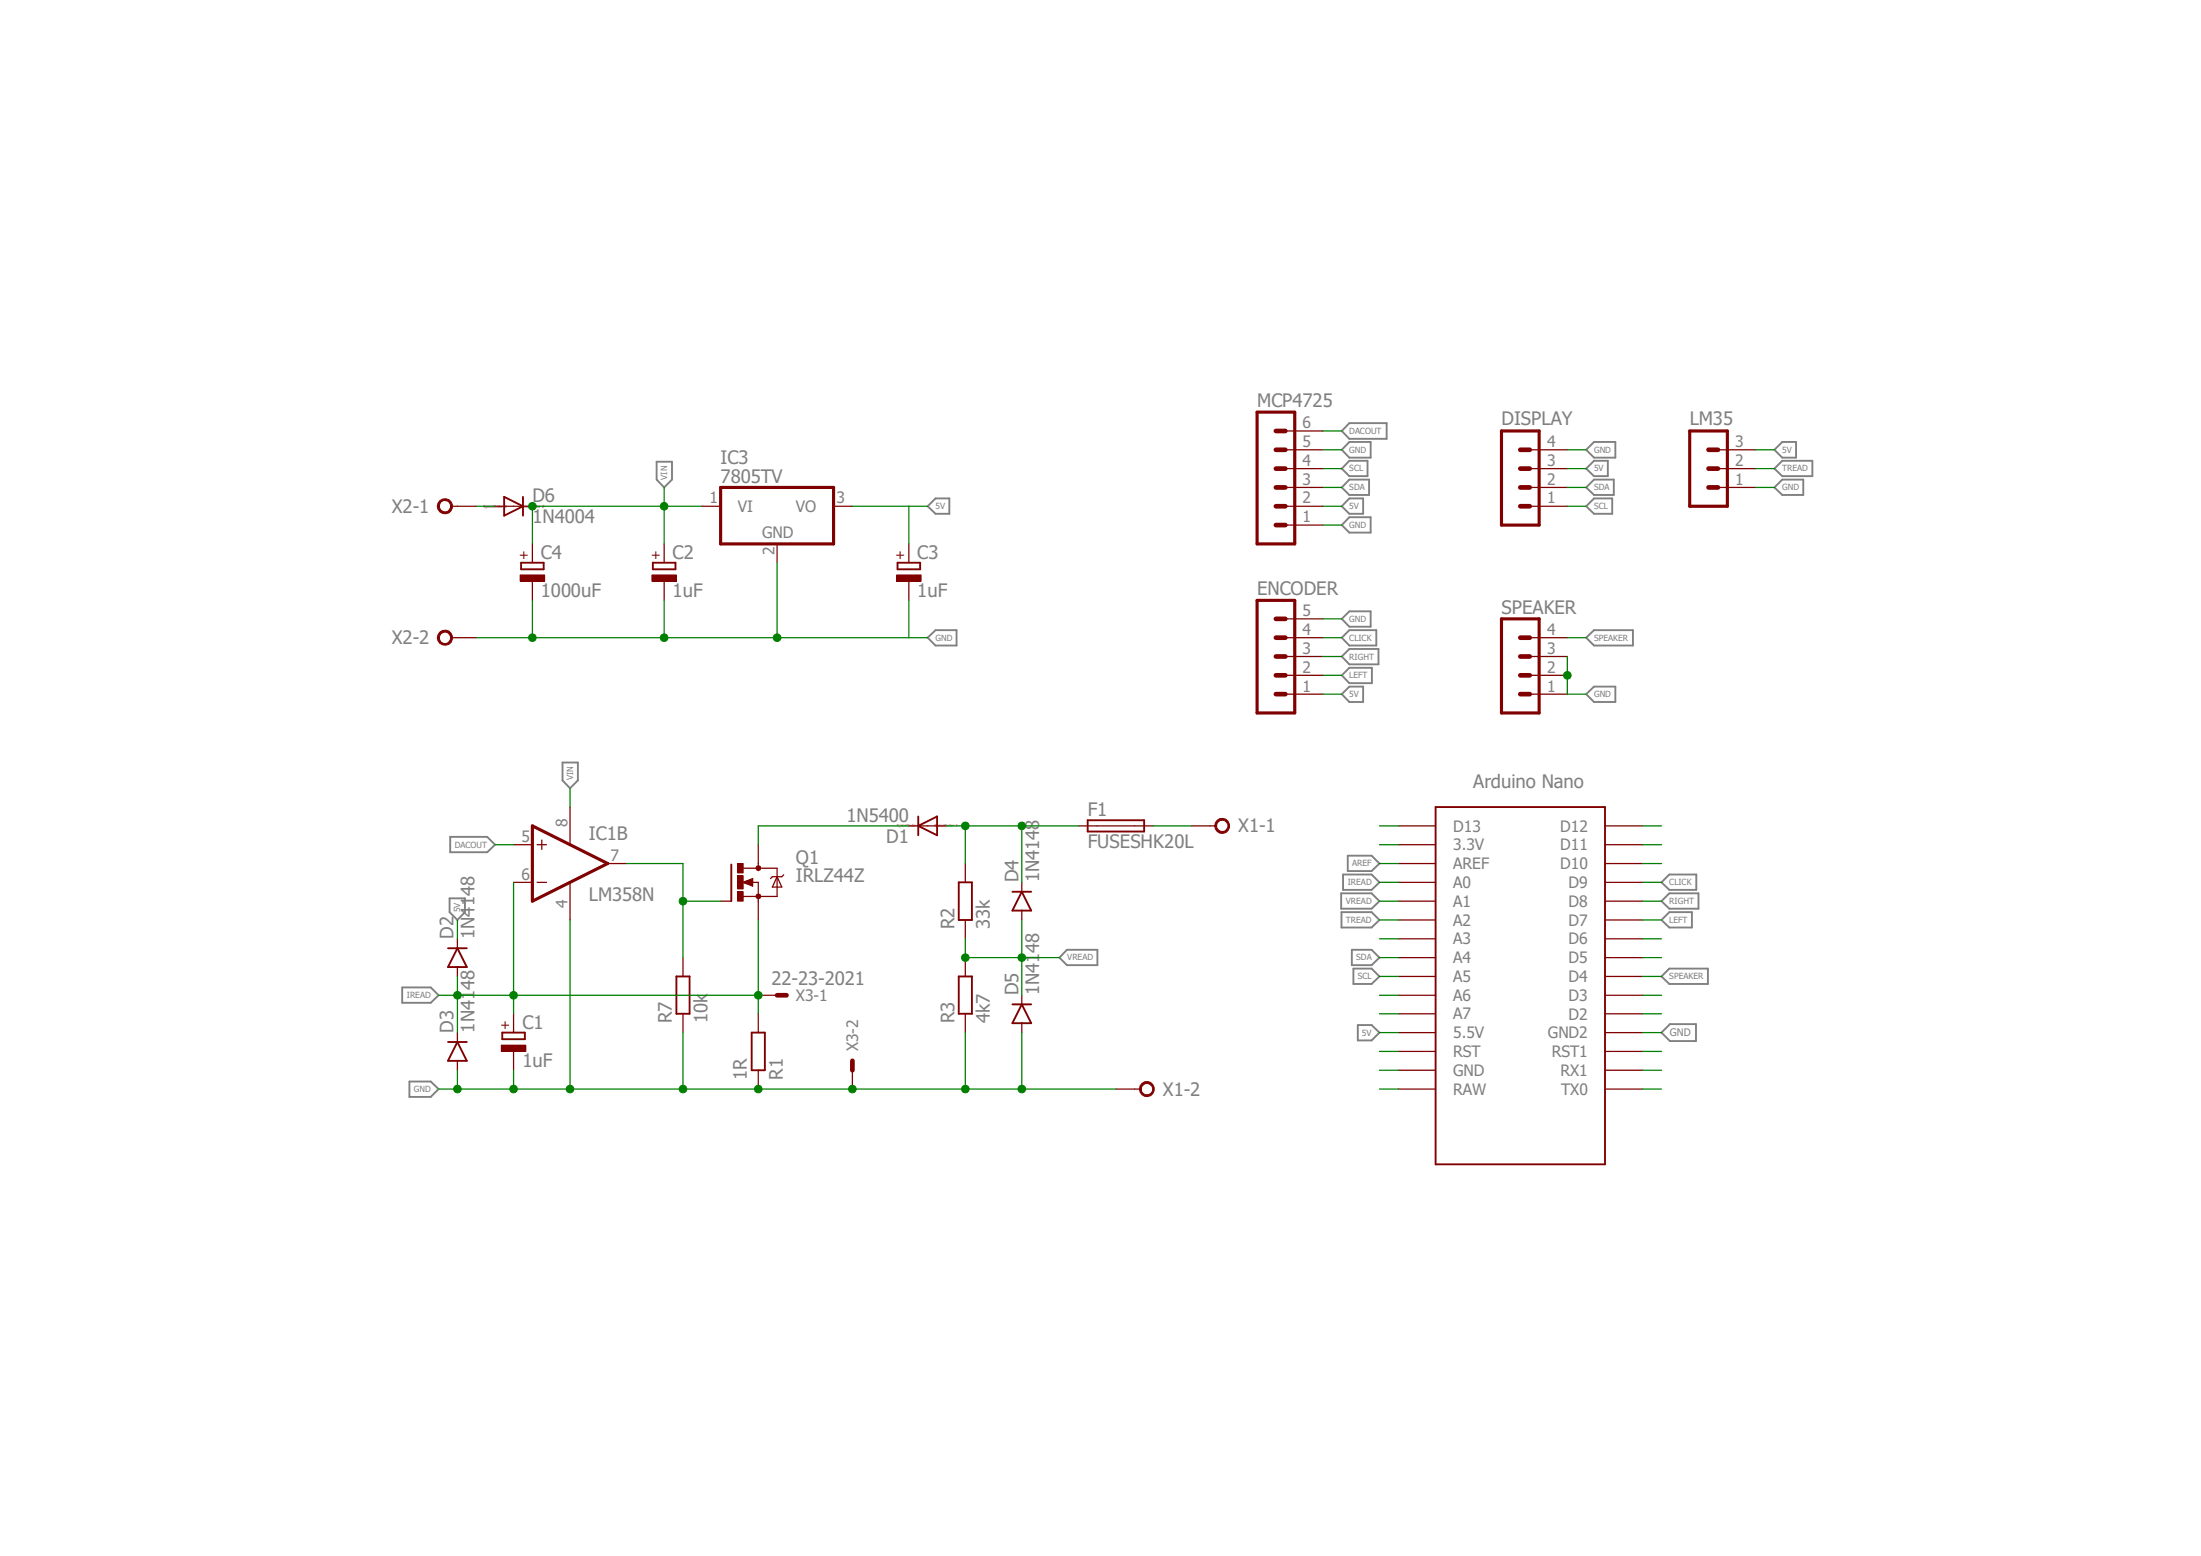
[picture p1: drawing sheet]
<svg xmlns="http://www.w3.org/2000/svg" width="297mm" height="210mm" viewBox="0 0 297 210" stroke-linecap="round" stroke-linejoin="round" font-family="sans-serif">
<path d="M52.1 52.5l192.8 104.9M244.9 52.5l-192.8 104.9" fill="none" stroke="#fff" stroke-width=".13"/>
<g fill="none" stroke="#808080" stroke-width=".25">
<path d="M182.1 59.6h2.9v2.2h-2.9l-1-1.1zM182.1 57.1h5v2.1h-5l-1-1zM215.1 59.6h2.9v2.2h-2.9l-1.1-1.1zM240.5 59.6h1.9v2.2h-1.9l-1.1-1.1zM88.6 62.3h2.1v2.4l-1.1 1.1-1-1.1zM126.2 67.3h1.9v2h-1.9l-1-1zM182.1 69.8h2.9v2.1h-2.9l-1-1zM182.1 64.7h2.6v2.1h-2.6l-1-1zM182.1 67.3h1.8v2h-1.8l-1-1zM182.1 62.2h2.4v2.1h-2.4l-1-1.1zM214 63.2l1.1-1h1.9v2.1h-1.9zM215.1 64.7h2.7v2.1h-2.7l-1.1-1z"/>
<path d="M215.1 67.3h2.5v2h-2.5l-1.1-1zM239.4 65.8l1.1-1.1h2.8v2.1h-2.8zM240.5 62.2h4.1v2.1h-4.1l-1.1-1.1zM125.2 86.1l1-1.1h2.9v2.1h-2.9zM181.1 83.5l1-1h2.9v2.1h-2.9zM181.1 93.7l1-1h1.8v2h-1.8zM181.1 91.1l1-1h3v2.1h-3zM181.1 88.6l1-1h3.9v2.1h-3.9zM182.1 85h3.6v2.1h-3.6l-1-1zM214 86.1l1.1-1.1h5.2v2.1h-5.2zM214 93.7l1.1-1h2.9v2h-2.9zM60.7 112.9h5l1.1 1.1-1.1 1h-5z"/>
<path d="M75.9 102.9h2.1v2.4l-1.1 1.1-1-1.1zM181.2 118h3.9l1 1.1-1 1h-3.9zM181.9 115.5h3.2l1 1-1 1.1h-3.2zM224.2 119.1l1.1-1.1h3.6v2.1h-3.6zM54.3 133.3h3.8l1.1 1-1.1 1h-3.8zM60.7 121.2h2v1.9l-1 1.1-1-1.1zM144 128.2h4.1v2.1h-4.1l-1-1.1zM181 120.6h4.1l1 1-1 1h-4.1zM181 123.1h4.1l1 1.1-1 1h-4.1zM182.4 128.2h2.7l1 1-1 1.1h-2.7zM182.6 130.7h2.5l1 1.1-1 1h-2.5zM183.2 138.3h1.9l1 1.1-1 1h-1.9z"/>
<path d="M224.2 131.8l1.1-1.1h5.2v2.1h-5.2zM224.2 121.6l1.1-1h3.9v2h-3.9zM224.2 124.2l1.1-1.1h3v2.1h-3zM225.3 138.2h3.6v2.3h-3.6l-1.1-1.1zM55.2 146h2.9l1.1 1-1.1 1h-2.9z"/>
</g>
<path d="M71.8 111.5l10.2 5-10.2 5.1z" fill="none" stroke="#800000" stroke-width=".42"/>
<g fill="none" stroke="#800000" stroke-width=".17">
<path d="M69.3 114h2.5M69.3 119.1h2.5M72.5 114h1.2M72.5 119.1h1.2M73.1 113.4v1.2M82 116.5h2.5M100.3 119.1l1.3-.5v1zM100.3 117.2h4.6v3.8h-4.6M101.4 119.1h.9v2.5M102.3 116.5v.7M104.9 118.3l.6 1.4h-1.3zM105.7 118.1l-.2 .2h-1.3l-.2 .3"/>
<path d="M97.2 121.6h1.5"/>
</g>
<path d="M98.7 116.7v4.9" fill="none" stroke="#800000" stroke-width=".25"/>
<path d="M101.4 118.8l-.9 .3 .9 .2v-.2h-.2" fill="none" stroke="#800000" stroke-width=".34"/>
<path d="M102.1 120.7l.2-.1 .3 .1 .1 .3-.1 .2-.3 .1-.2-.1-.1-.2z" fill-rule="evenodd" fill="#800000"/>
<path d="M102.1 120.7l.2-.1 .3 .1 .1 .3-.1 .2-.3 .1-.2-.1-.1-.2z" fill="none" stroke="#800000" stroke-width=".13"/>
<path d="M102.1 116.9l.2-.1 .3 .1 .1 .3-.1 .2-.3 .1-.2-.1-.1-.2z" fill-rule="evenodd" fill="#800000"/>
<path d="M102.1 116.9l.2-.1 .3 .1 .1 .3-.1 .2-.3 .1-.2-.1-.1-.2z" fill="none" stroke="#800000" stroke-width=".13"/>
<path d="M99.5 120.4h.8v1.2h-.8z" fill-rule="evenodd" fill="#800000"/>
<path d="M99.5 120.4h.8v1.2h-.8z" fill="none" stroke="#800000" stroke-width=".13"/>
<path d="M99.5 116.5h.8v1.3h-.8z" fill-rule="evenodd" fill="#800000"/>
<path d="M99.5 116.5h.8v1.3h-.8z" fill="none" stroke="#800000" stroke-width=".13"/>
<path d="M99.5 118.2h.8v1.8h-.8z" fill-rule="evenodd" fill="#800000"/>
<path d="M99.5 118.2h.8v1.8h-.8z" fill="none" stroke="#800000" stroke-width=".13"/>
<path d="M61 68.3h.7M102.3 114v2.5M102.3 121.6v2.6M102.3 136.8v2.6M102.3 144.4v2.6" fill="none" stroke="#800000" stroke-width=".17"/>
<path d="M101.4 139.4h1.8v5h-1.8z" fill="none" stroke="#800000" stroke-width=".25"/>
<path d="M59.4 67.6a1.03 1.03 0 0 1 1.5 .2 1.03 1.03 0 0 1-.6 1.5 1.03 1.03 0 0 1-1.3-1h.3a.77 .77 0 0 1 .9-.7 .77 .77 0 0 1 .5 1.1 .77 .77 0 0 1-1.2 .2l-.2-.6h-.3l.1-.4z" fill-rule="evenodd" fill="#800000"/>
<path d="M59.4 67.6a1.03 1.03 0 0 1 1.5 .2 1.03 1.03 0 0 1-.6 1.5 1.03 1.03 0 0 1-1.3-1h.3a.77 .77 0 0 1 .9-.7 .77 .77 0 0 1 .5 1.1 .77 .77 0 0 1-1.2 .2l-.2-.6h-.3l.1-.4z" fill="none" stroke="#800000" stroke-width=".13"/>
<path d="M61.7 68.3h2.6M61 86.1h.7" fill="none" stroke="#800000" stroke-width=".17"/>
<path d="M59.4 85.3a1.03 1.03 0 0 1 1.5 .3 1.03 1.03 0 0 1-.6 1.5 1.03 1.03 0 0 1-1.3-1h.3a.77 .77 0 0 1 1-.8 .77 .77 0 0 1 .3 1.3 .77 .77 0 0 1-1.2-.2l-.1-.3h-.3l.1-.4z" fill-rule="evenodd" fill="#800000"/>
<path d="M59.4 85.3a1.03 1.03 0 0 1 1.5 .3 1.03 1.03 0 0 1-.6 1.5 1.03 1.03 0 0 1-1.3-1h.3a.77 .77 0 0 1 1-.8 .77 .77 0 0 1 .3 1.3 .77 .77 0 0 1-1.2-.2l-.1-.3h-.3l.1-.4z" fill="none" stroke="#800000" stroke-width=".13"/>
<path d="M61.7 86.1h2.6M163.3 111.5h.7" fill="none" stroke="#800000" stroke-width=".17"/>
<path d="M164.3 110.7a1.01 1.01 0 0 1 1.5 .3 1.01 1.01 0 0 1-.6 1.4 1.01 1.01 0 0 1-1.3-.9h.3a.78 .78 0 0 1 1.1-.7 .78 .78 0 0 1 .2 1.3 .78 .78 0 0 1-1.3-.3v-.3h-.3l.1-.5z" fill-rule="evenodd" fill="#800000"/>
<path d="M164.3 110.7a1.01 1.01 0 0 1 1.5 .3 1.01 1.01 0 0 1-.6 1.4 1.01 1.01 0 0 1-1.3-.9h.3a.78 .78 0 0 1 1.1-.7 .78 .78 0 0 1 .2 1.3 .78 .78 0 0 1-1.3-.3v-.3h-.3l.1-.5z" fill="none" stroke="#800000" stroke-width=".13"/>
<path d="M160.7 111.5h2.6M153.1 147h.8" fill="none" stroke="#800000" stroke-width=".17"/>
<path d="M154.1 146.2a1.01 1.01 0 0 1 1.6 .3 1.01 1.01 0 0 1-.7 1.4 1.01 1.01 0 0 1-1.2-.9h.2a.77 .77 0 0 1 1-.7 .77 .77 0 0 1 .5 1.1 .77 .77 0 0 1-1.2 .2l-.2-.3-.1-.3h-.2v-.4z" fill-rule="evenodd" fill="#800000"/>
<path d="M154.1 146.2a1.01 1.01 0 0 1 1.6 .3 1.01 1.01 0 0 1-.7 1.4 1.01 1.01 0 0 1-1.2-.9h.2a.77 .77 0 0 1 1-.7 .77 .77 0 0 1 .5 1.1 .77 .77 0 0 1-1.2 .2l-.2-.3-.1-.3h-.2v-.4z" fill="none" stroke="#800000" stroke-width=".13"/>
<path d="M76.9 108.9v5.1M76.9 119.1v5.1M150.6 147h2.5" fill="none" stroke="#800000" stroke-width=".17"/>
<path d="M67.8 139.4h3v.9h-3z" fill="none" stroke="#800000" stroke-width=".25"/>
<path d="M67.6 141.1h3.4v.8h-3.4z" fill-rule="evenodd" fill="#800000"/>
<path d="M67.6 141.1h3.4v.8h-3.4z" fill="none" stroke="#800000" stroke-width=".13"/>
<g fill="none" stroke="#800000" stroke-width=".17">
<path d="M173.4 58.2h5.1M94.7 68.3h2.5M104.9 73.4v2.5M112.5 68.3h2.5M173.4 70.9h5.1M173.4 68.3h5.1M173.4 65.8h5.1M173.4 63.2h5.1M173.4 60.7h5.1M122.6 111.5h5.1M188.7 114h5M188.7 116.5h5"/>
<path d="M188.7 119.1h5M188.7 111.5h5M216.6 114h5.1M216.6 116.5h5.1M216.6 119.1h5.1M216.6 111.5h5.1M69.3 136.8v2.6M92.2 129.2v2.6M92.2 136.8v2.6M188.7 139.4h5M188.7 136.8h5M188.7 134.3h5"/>
<path d="M188.7 131.8h5M188.7 129.2h5M188.7 126.7h5M188.7 124.2h5M188.7 121.6h5M216.6 139.4h5.1M216.6 136.8h5.1M216.6 134.3h5.1M216.6 131.8h5.1M216.6 129.2h5.1M216.6 126.7h5.1M216.6 124.2h5.1"/>
<path d="M216.6 121.6h5.1M69.3 141.9v2.5M188.7 147h5M188.7 144.4h5M188.7 141.9h5M216.6 147h5.1M216.6 144.4h5.1M216.6 141.9h5.1"/>
</g>
<path d="M88.1 75.9h3v.9h-3zM123.9 111.5l2.5-1.3v2.5zM123.9 110.2v2.5M193.7 108.9h22.9v48.2h-22.9zM91.3 131.8h1.7v5h-1.7z" fill="none" stroke="#800000" stroke-width=".25"/>
<path d="M169.6 55.6h5.1v17.8h-5.1zM97.2 65.8h15.3v7.6h-15.3z" fill="none" stroke="#800000" stroke-width=".42"/>
<path d="M172.2 58.2h1.2M172.2 65.8h1.2M172.2 68.3h1.2M172.2 70.9h1.2M172.2 60.7h1.2M172.2 63.2h1.2" fill="none" stroke="#800000" stroke-width=".63"/>
<path d="M88 77.6h3.3v.8h-3.3z" fill-rule="evenodd" fill="#800000"/>
<path d="M88 77.6h3.3v.8h-3.3z" fill="none" stroke="#800000" stroke-width=".13"/>
<path d="M89.6 73.4v2.5M89.6 78.5v2.5" fill="none" stroke="#800000" stroke-width=".17"/>
<path d="M121.1 75.9h3.1v.9h-3.1z" fill="none" stroke="#800000" stroke-width=".25"/>
<path d="M121 77.6h3.3v.8h-3.3z" fill-rule="evenodd" fill="#800000"/>
<path d="M121 77.6h3.3v.8h-3.3z" fill="none" stroke="#800000" stroke-width=".13"/>
<g fill="none" stroke="#800000" stroke-width=".17">
<path d="M122.6 73.4v2.5M122.6 78.5v2.5M206.4 68.3h5.1M206.4 65.8h5.1M206.4 63.2h5.1M206.4 60.7h5.1M231.8 65.8h5.1M231.8 63.2h5.1M231.8 60.7h5.1M173.4 93.7h5.1M173.4 91.1h5.1M173.4 88.6h5.1"/>
<path d="M173.4 86.1h5.1M173.4 83.5h5.1M206.4 93.7h5.1M206.4 91.1h5.1M206.4 88.6h5.1M206.4 86.1h5.1M130.3 116.5v2.6M137.9 119.1v1.3M145.5 111.5h10.2M61.7 126.7v1.3M61.7 130.5v1.3M61.7 139.4v1.2"/>
<path d="M102.3 134.3h2.6M130.3 124.2v2.5M130.3 129.2v2.6M130.3 136.8v2.6M137.9 122.9v1.3M137.9 134.3v1.3M137.9 138.1v1.3M61.7 143.2v1.2M115 144.4v2.6"/>
</g>
<path d="M202.6 58.2h5.1v12.7h-5.1zM228 58.2h5.1v10.1h-5.1zM169.6 81h5.1v15.2h-5.1zM202.6 83.5h5.1v12.7h-5.1z" fill="none" stroke="#800000" stroke-width=".42"/>
<g fill="none" stroke="#800000" stroke-width=".63">
<path d="M205.1 63.2h1.3M205.1 65.8h1.3M205.1 68.3h1.3M205.1 60.7h1.3M230.5 63.2h1.3M230.5 65.8h1.3M230.5 60.7h1.3M172.2 88.6h1.2M172.2 91.1h1.2M172.2 93.7h1.2M172.2 83.5h1.2M172.2 86.1h1.2"/>
<path d="M205.1 88.6h1.3M205.1 91.1h1.3M205.1 93.7h1.3M205.1 86.1h1.3M104.9 134.3h1.2M115 143.2v1.2"/>
</g>
<path d="M70.3 75.9h3.1v.9h-3.1zM129.4 119.1h1.7v5.1h-1.7zM146.8 110.7h7.6v1.5h-7.6zM60.5 128h2.5M61.7 128l1.3 2.5h-2.5zM129.4 131.8h1.7v5h-1.7zM136.6 120.4h2.5M136.6 135.6h2.5M137.9 120.4l1.2 2.5h-2.5zM137.9 135.6l1.2 2.5h-2.5zM60.5 140.6h2.5M61.7 140.6l1.3 2.6h-2.5z" fill="none" stroke="#800000" stroke-width=".25"/>
<path d="M70.2 77.6h3.3v.8h-3.3z" fill-rule="evenodd" fill="#800000"/>
<path d="M70.2 77.6h3.3v.8h-3.3z" fill="none" stroke="#800000" stroke-width=".13"/>
<path d="M66.8 68.3h5M71.8 73.4v2.5M71.8 78.5v2.5" fill="none" stroke="#800000" stroke-width=".17"/>
<path d="M68 67.1l2.6 1.2-2.6 1.3zM70.6 67.1v2.5" fill="none" stroke="#800000" stroke-width=".25"/>
<path d="M84.5 116.5h7.7v12.7M122.6 111.5h-20.3v2.5M92.2 121.6h5" fill="none" stroke="#008000" stroke-width=".17"/>
<circle cx="92.2" cy="121.6" r=".51" fill="#008000"/>
<circle cx="92.2" cy="121.6" r=".51" fill="none" stroke="#008000" stroke-width=".13"/>
<path d="M127.7 111.5h10.2M130.3 111.5v5" fill="none" stroke="#008000" stroke-width=".17"/>
<circle cx="130.3" cy="111.5" r=".51" fill="#008000"/>
<circle cx="130.3" cy="111.5" r=".51" fill="none" stroke="#008000" stroke-width=".13"/>
<path d="M145.5 111.5h-7.6v7.6" fill="none" stroke="#008000" stroke-width=".17"/>
<circle cx="137.9" cy="111.5" r=".51" fill="#008000"/>
<circle cx="137.9" cy="111.5" r=".51" fill="none" stroke="#008000" stroke-width=".13"/>
<path d="M104.9 75.9v10.2M178.5 70.9h2.6M178.5 60.7h2.6M89.6 81v5.1h33v-5.1" fill="none" stroke="#008000" stroke-width=".17"/>
<circle cx="104.9" cy="86.1" r=".51" fill="#008000"/>
<circle cx="104.9" cy="86.1" r=".51" fill="none" stroke="#008000" stroke-width=".13"/>
<path d="M64.3 86.1h25.3M71.8 81v5.1M122.6 86.1h2.6" fill="none" stroke="#008000" stroke-width=".17"/>
<circle cx="71.8" cy="86.1" r=".51" fill="#008000"/>
<circle cx="71.8" cy="86.1" r=".51" fill="none" stroke="#008000" stroke-width=".13"/>
<circle cx="89.6" cy="86.1" r=".51" fill="#008000"/>
<circle cx="89.6" cy="86.1" r=".51" fill="none" stroke="#008000" stroke-width=".13"/>
<path d="M211.5 60.7h2.5M178.5 83.5h2.6M211.5 93.7h2.5M211.5 88.6v2.5" fill="none" stroke="#008000" stroke-width=".17"/>
<circle cx="211.5" cy="91.1" r=".51" fill="#008000"/>
<circle cx="211.5" cy="91.1" r=".51" fill="none" stroke="#008000" stroke-width=".13"/>
<path d="M211.5 91.1v2.6M69.3 147h33" fill="none" stroke="#008000" stroke-width=".17"/>
<circle cx="102.3" cy="147" r=".51" fill="#008000"/>
<circle cx="102.3" cy="147" r=".51" fill="none" stroke="#008000" stroke-width=".13"/>
<path d="M76.9 124.2v22.8M69.3 144.4v2.6M102.3 147h48.3" fill="none" stroke="#008000" stroke-width=".17"/>
<circle cx="69.3" cy="147" r=".51" fill="#008000"/>
<circle cx="69.3" cy="147" r=".51" fill="none" stroke="#008000" stroke-width=".13"/>
<path d="M92.2 139.4v7.6" fill="none" stroke="#008000" stroke-width=".17"/>
<circle cx="92.2" cy="147" r=".51" fill="#008000"/>
<circle cx="92.2" cy="147" r=".51" fill="none" stroke="#008000" stroke-width=".13"/>
<circle cx="76.9" cy="147" r=".51" fill="#008000"/>
<circle cx="76.9" cy="147" r=".51" fill="none" stroke="#008000" stroke-width=".13"/>
<path d="M130.3 139.4v7.6M59.2 147h10.1" fill="none" stroke="#008000" stroke-width=".17"/>
<circle cx="130.3" cy="147" r=".51" fill="#008000"/>
<circle cx="130.3" cy="147" r=".51" fill="none" stroke="#008000" stroke-width=".13"/>
<path d="M137.9 139.4v7.6" fill="none" stroke="#008000" stroke-width=".17"/>
<circle cx="137.9" cy="147" r=".51" fill="#008000"/>
<circle cx="137.9" cy="147" r=".51" fill="none" stroke="#008000" stroke-width=".13"/>
<path d="M61.7 144.4v2.6" fill="none" stroke="#008000" stroke-width=".17"/>
<circle cx="61.7" cy="147" r=".51" fill="#008000"/>
<circle cx="61.7" cy="147" r=".51" fill="none" stroke="#008000" stroke-width=".13"/>
<circle cx="115" cy="147" r=".51" fill="#008000"/>
<circle cx="115" cy="147" r=".51" fill="none" stroke="#008000" stroke-width=".13"/>
<g fill="none" stroke="#008000" stroke-width=".17">
<path d="M178.5 58.2h2.6M115 68.3h10.2M122.6 68.3v5.1M178.5 65.8h2.6M178.5 68.3h2.6M178.5 63.2h2.6M211.5 65.8h2.5M211.5 68.3h2.5M211.5 63.2h2.5M236.9 65.8h2.5M236.9 60.7h2.5M178.5 93.7h2.6"/>
<path d="M66.8 114h2.5M69.3 119.1v15.2h33M186.1 116.5h2.6M186.1 119.1h2.6M61.7 124.2v2.5M102.3 124.2v12.6M186.1 139.4h2.6M186.1 129.2h2.6M186.1 131.8h2.6M221.7 139.4h2.5"/>
</g>
<circle cx="102.3" cy="134.3" r=".51" fill="#008000"/>
<circle cx="102.3" cy="134.3" r=".51" fill="none" stroke="#008000" stroke-width=".13"/>
<path d="M69.3 134.3v2.5" fill="none" stroke="#008000" stroke-width=".17"/>
<circle cx="69.3" cy="134.3" r=".51" fill="#008000"/>
<circle cx="69.3" cy="134.3" r=".51" fill="none" stroke="#008000" stroke-width=".13"/>
<path d="M59.2 134.3h10.1M61.7 131.8v2.5" fill="none" stroke="#008000" stroke-width=".17"/>
<circle cx="61.7" cy="134.3" r=".51" fill="#008000"/>
<circle cx="61.7" cy="134.3" r=".51" fill="none" stroke="#008000" stroke-width=".13"/>
<path d="M61.7 134.3v5.1M130.3 126.7v2.5h7.6M137.9 124.2v10.1M186.1 121.6h2.6" fill="none" stroke="#008000" stroke-width=".17"/>
<circle cx="137.9" cy="129.2" r=".51" fill="#008000"/>
<circle cx="137.9" cy="129.2" r=".51" fill="none" stroke="#008000" stroke-width=".13"/>
<path d="M137.9 129.2h5.1" fill="none" stroke="#008000" stroke-width=".17"/>
<circle cx="130.3" cy="129.2" r=".51" fill="#008000"/>
<circle cx="130.3" cy="129.2" r=".51" fill="none" stroke="#008000" stroke-width=".13"/>
<path d="M89.6 68.3h5.1M89.6 65.8v7.6M236.9 63.2h2.5M178.5 91.1h2.6M178.5 88.6h2.6M178.5 86.1h2.6M211.5 86.1h2.5M221.7 119.1h2.5M186.1 124.2h2.6M221.7 124.2h2.5M221.7 121.6h2.5M221.7 131.8h2.5" fill="none" stroke="#008000" stroke-width=".17"/>
<circle cx="89.6" cy="68.3" r=".51" fill="#008000"/>
<circle cx="89.6" cy="68.3" r=".51" fill="none" stroke="#008000" stroke-width=".13"/>
<path d="M89.6 68.3h-17.8v5.1" fill="none" stroke="#008000" stroke-width=".17"/>
<circle cx="71.8" cy="68.3" r=".51" fill="#008000"/>
<circle cx="71.8" cy="68.3" r=".51" fill="none" stroke="#008000" stroke-width=".13"/>
<g fill="none" stroke="#008000" stroke-width=".17">
<path d="M64.3 68.3h2.5M76.9 106.4v2.5M155.7 111.5h5M186.1 111.5h2.6M186.1 114h2.6M221.7 111.5h2.5M221.7 114h2.5M221.7 116.5h2.5M186.1 126.7h2.6M186.1 134.3h2.6M186.1 136.8h2.6M221.7 126.7h2.5"/>
<path d="M221.7 134.3h2.5M221.7 136.8h2.5M221.7 129.2h2.5M186.1 141.9h2.6M186.1 144.4h2.6M186.1 147h2.6M221.7 141.9h2.5M221.7 144.4h2.5M221.7 147h2.5"/>
</g>
<g font-size="2.5" fill="#808080">
<text x="169.6" y="54.9">MCP4725</text>
<text x="202.6" y="57.4">DISPLAY</text>
<text x="228" y="57.4">LM35</text>
<text x="97.2" y="65.2">7805TV</text>
<text x="97.2" y="62.6">IC3</text>
<text x="52.9" y="69.2">X2-1</text>
<text x="71.8" y="70.6">1N4004</text>
<text x="71.8" y="67.8">D6</text>
<text x="73" y="75.4">C4</text>
<text x="90.8" y="75.4">C2</text>
<text x="123.8" y="75.4">C3</text>
<text x="73" y="80.5">1000uF</text>
<text x="90.8" y="80.5">1uF</text>
<text x="123.8" y="80.5">1uF</text>
<text x="169.6" y="80.3">ENCODER</text>
<text x="202.6" y="82.8">SPEAKER</text>
<text x="52.9" y="87">X2-2</text>
<text x="198.8" y="106.4">Arduino Nano</text>
<text x="79.5" y="113.4">IC1B</text>
<text x="114.2" y="110.9">1N5400</text>
<text x="119.6" y="113.7">D1</text>
<text x="146.8" y="110.1">F1</text>
<text x="167.1" y="112.4">X1-1</text>
<text x="107.4" y="119.1">IRLZ44Z</text>
<text x="107.4" y="116.5">Q1</text>
<text x="137.4" y="119.1" transform="rotate(-90 137.4 119.1)">D4</text>
<text x="140.2" y="119.1" transform="rotate(-90 140.2 119.1)">1N4148</text>
<text x="146.8" y="114.4">FUSESHK20L</text>
<text x="79.5" y="121.6">LM358N</text>
<text x="128.8" y="125.4" transform="rotate(-90 128.8 125.4)">R2</text>
<text x="133.6" y="125.4" transform="rotate(-90 133.6 125.4)">33k</text>
<text x="61.2" y="126.7" transform="rotate(-90 61.2 126.7)">D2</text>
<text x="64" y="126.7" transform="rotate(-90 64 126.7)">1N4148</text>
<text x="104.1" y="132.9">22-23-2021</text>
<text x="137.4" y="134.3" transform="rotate(-90 137.4 134.3)">D5</text>
<text x="140.2" y="134.3" transform="rotate(-90 140.2 134.3)">1N4148</text>
<text x="61.2" y="139.4" transform="rotate(-90 61.2 139.4)">D3</text>
<text x="64" y="139.4" transform="rotate(-90 64 139.4)">1N4148</text>
<text x="70.5" y="144">1uF</text>
<text x="70.5" y="138.9">C1</text>
<text x="90.7" y="138.1" transform="rotate(-90 90.7 138.1)">R7</text>
<text x="95.5" y="138.1" transform="rotate(-90 95.5 138.1)">10k</text>
<text x="128.8" y="138.1" transform="rotate(-90 128.8 138.1)">R3</text>
<text x="133.6" y="138.1" transform="rotate(-90 133.6 138.1)">4k7</text>
<text x="100.8" y="145.7" transform="rotate(-90 100.8 145.7)">1R</text>
<text x="105.6" y="145.7" transform="rotate(-90 105.6 145.7)">R1</text>
<text x="156.9" y="147.9">X1-2</text>
</g>
<g font-size="2.1" fill="#808080">
<text x="175.8" y="57.8">6</text>
<text x="175.8" y="65.4">3</text>
<text x="175.8" y="62.9">4</text>
<text x="175.8" y="60.4">5</text>
<text x="208.8" y="65.4">2</text>
<text x="208.8" y="62.9">3</text>
<text x="208.8" y="60.4">4</text>
<text x="234.1" y="65.4">1</text>
<text x="234.1" y="62.9">2</text>
<text x="234.1" y="60.4">3</text>
<text x="95.8" y="67.9">1</text>
<text x="99.6" y="69.1">VI</text>
<text x="107.4" y="69.1">VO</text>
<text x="112.9" y="67.9">3</text>
<text x="175.8" y="70.5">1</text>
<text x="175.8" y="67.9">2</text>
<text x="208.8" y="67.9">1</text>
<text x="102.8" y="72.6">GND</text>
<text x="104.5" y="74.9" transform="rotate(-90 104.5 74.9)">2</text>
<text x="175.8" y="83.2">5</text>
<text x="175.8" y="88.3">3</text>
<text x="175.8" y="85.7">4</text>
<text x="208.8" y="88.3">3</text>
<text x="208.8" y="85.7">4</text>
<text x="175.8" y="93.3">1</text>
<text x="175.8" y="90.8">2</text>
<text x="208.8" y="93.3">1</text>
<text x="208.8" y="90.8">2</text>
<text x="70.4" y="113.7">5</text>
<text x="76.6" y="111.7" transform="rotate(-90 76.6 111.7)">8</text>
<text x="196.1" y="112.2">D13</text>
<text x="210.5" y="112.2">D12</text>
<text x="70.4" y="118.7">6</text>
<text x="82.4" y="116.2">7</text>
<text x="196.1" y="114.8">3.3V</text>
<text x="196.1" y="117.3">AREF</text>
<text x="196.1" y="119.8">A0</text>
<text x="210.5" y="114.8">D11</text>
<text x="210.5" y="117.3">D10</text>
<text x="211.7" y="119.8">D9</text>
<text x="76.6" y="122.6" transform="rotate(-90 76.6 122.6)">4</text>
<text x="196.1" y="124.9">A2</text>
<text x="196.1" y="122.4">A1</text>
<text x="211.7" y="124.9">D7</text>
<text x="211.7" y="122.4">D8</text>
<text x="196.1" y="127.5">A3</text>
<text x="196.1" y="130">A4</text>
<text x="211.7" y="130">D5</text>
<text x="211.7" y="127.5">D6</text>
<text x="107.4" y="135.1">X3-1</text>
<text x="196.1" y="137.6">A7</text>
<text x="196.1" y="135.1">A6</text>
<text x="196.1" y="132.5">A5</text>
<text x="211.7" y="137.6">D2</text>
<text x="211.7" y="135.1">D3</text>
<text x="211.7" y="132.5">D4</text>
<text x="115.8" y="141.9" transform="rotate(-90 115.8 141.9)">X3-2</text>
<text x="196.1" y="142.7">RST</text>
<text x="196.1" y="140.1">5.5V</text>
<text x="208.9" y="140.1">GND2</text>
<text x="209.4" y="142.7">RST1</text>
<text x="196.1" y="147.7">RAW</text>
<text x="196.1" y="145.2">GND</text>
<text x="210.6" y="145.2">RX1</text>
<text x="210.7" y="147.7">TX0</text>
</g>
<g font-size="1.8" fill="#800000">
<text x="71.3" y="75.5" transform="rotate(-90 71.3 75.5)">+</text>
<text x="89.1" y="75.5" transform="rotate(-90 89.1 75.5)">+</text>
<text x="122" y="75.5" transform="rotate(-90 122 75.5)">+</text>
<text x="68.7" y="139" transform="rotate(-90 68.7 139)">+</text>
</g>
<text font-size="1.4" fill="#808080" x="225.3" y="139.9">GND</text>
<g font-size="1.1" fill="#808080">
<text x="182.1" y="58.6">DACOUT</text>
<text x="90" y="64.7" transform="rotate(-90 90 64.7)">VIN</text>
<text x="182.1" y="61.1">GND</text>
<text x="182.1" y="63.6">SCL</text>
<text x="215.1" y="61.1">GND</text>
<text x="215.1" y="63.6">5V</text>
<text x="240.5" y="61.1">5V</text>
<text x="240.5" y="63.6">TREAD</text>
<text x="126.2" y="68.7">5V</text>
<text x="182.1" y="71.2">GND</text>
<text x="182.1" y="68.7">5V</text>
<text x="182.1" y="66.2">SDA</text>
<text x="215.1" y="66.2">SDA</text>
<text x="215.1" y="68.7">SCL</text>
<text x="240.5" y="66.2">GND</text>
<text x="182.1" y="83.9">GND</text>
<text x="126.2" y="86.5">GND</text>
<text x="182.1" y="89">RIGHT</text>
<text x="182.1" y="86.5">CLICK</text>
<text x="215.1" y="86.5">SPEAKER</text>
<text x="182.1" y="94.1">5V</text>
<text x="182.1" y="91.6">LEFT</text>
<text x="215.1" y="94.1">GND</text>
<text x="77.3" y="105.3" transform="rotate(-90 77.3 105.3)">VIN</text>
<text x="61.4" y="114.4">DACOUT</text>
<text x="181.9" y="119.5">IREAD</text>
<text x="182.5" y="116.9">AREF</text>
<text x="225.3" y="119.5">CLICK</text>
<text x="62.1" y="123.1" transform="rotate(-90 62.1 123.1)">5V</text>
<text x="181.6" y="122">VREAD</text>
<text x="181.6" y="124.5">TREAD</text>
<text x="225.3" y="124.5">LEFT</text>
<text x="225.3" y="122">RIGHT</text>
<text x="144" y="129.6">VREAD</text>
<text x="183" y="129.6">SDA</text>
<text x="54.9" y="134.7">IREAD</text>
<text x="183.2" y="132.2">SCL</text>
<text x="225.3" y="132.2">SPEAKER</text>
<text x="183.8" y="139.8">5V</text>
<text x="55.8" y="147.4">GND</text>
</g>
<g font-size=".6" fill="#800080">
<text x="65.2" y="68.5">SpiceOrder 1</text>
<text x="70.3" y="68.5">SpiceOrder 2</text>
<text x="121" y="111.7">SpiceOrder 2</text>
<text x="126.1" y="111.7">SpiceOrder 1</text>
</g>
</svg>
